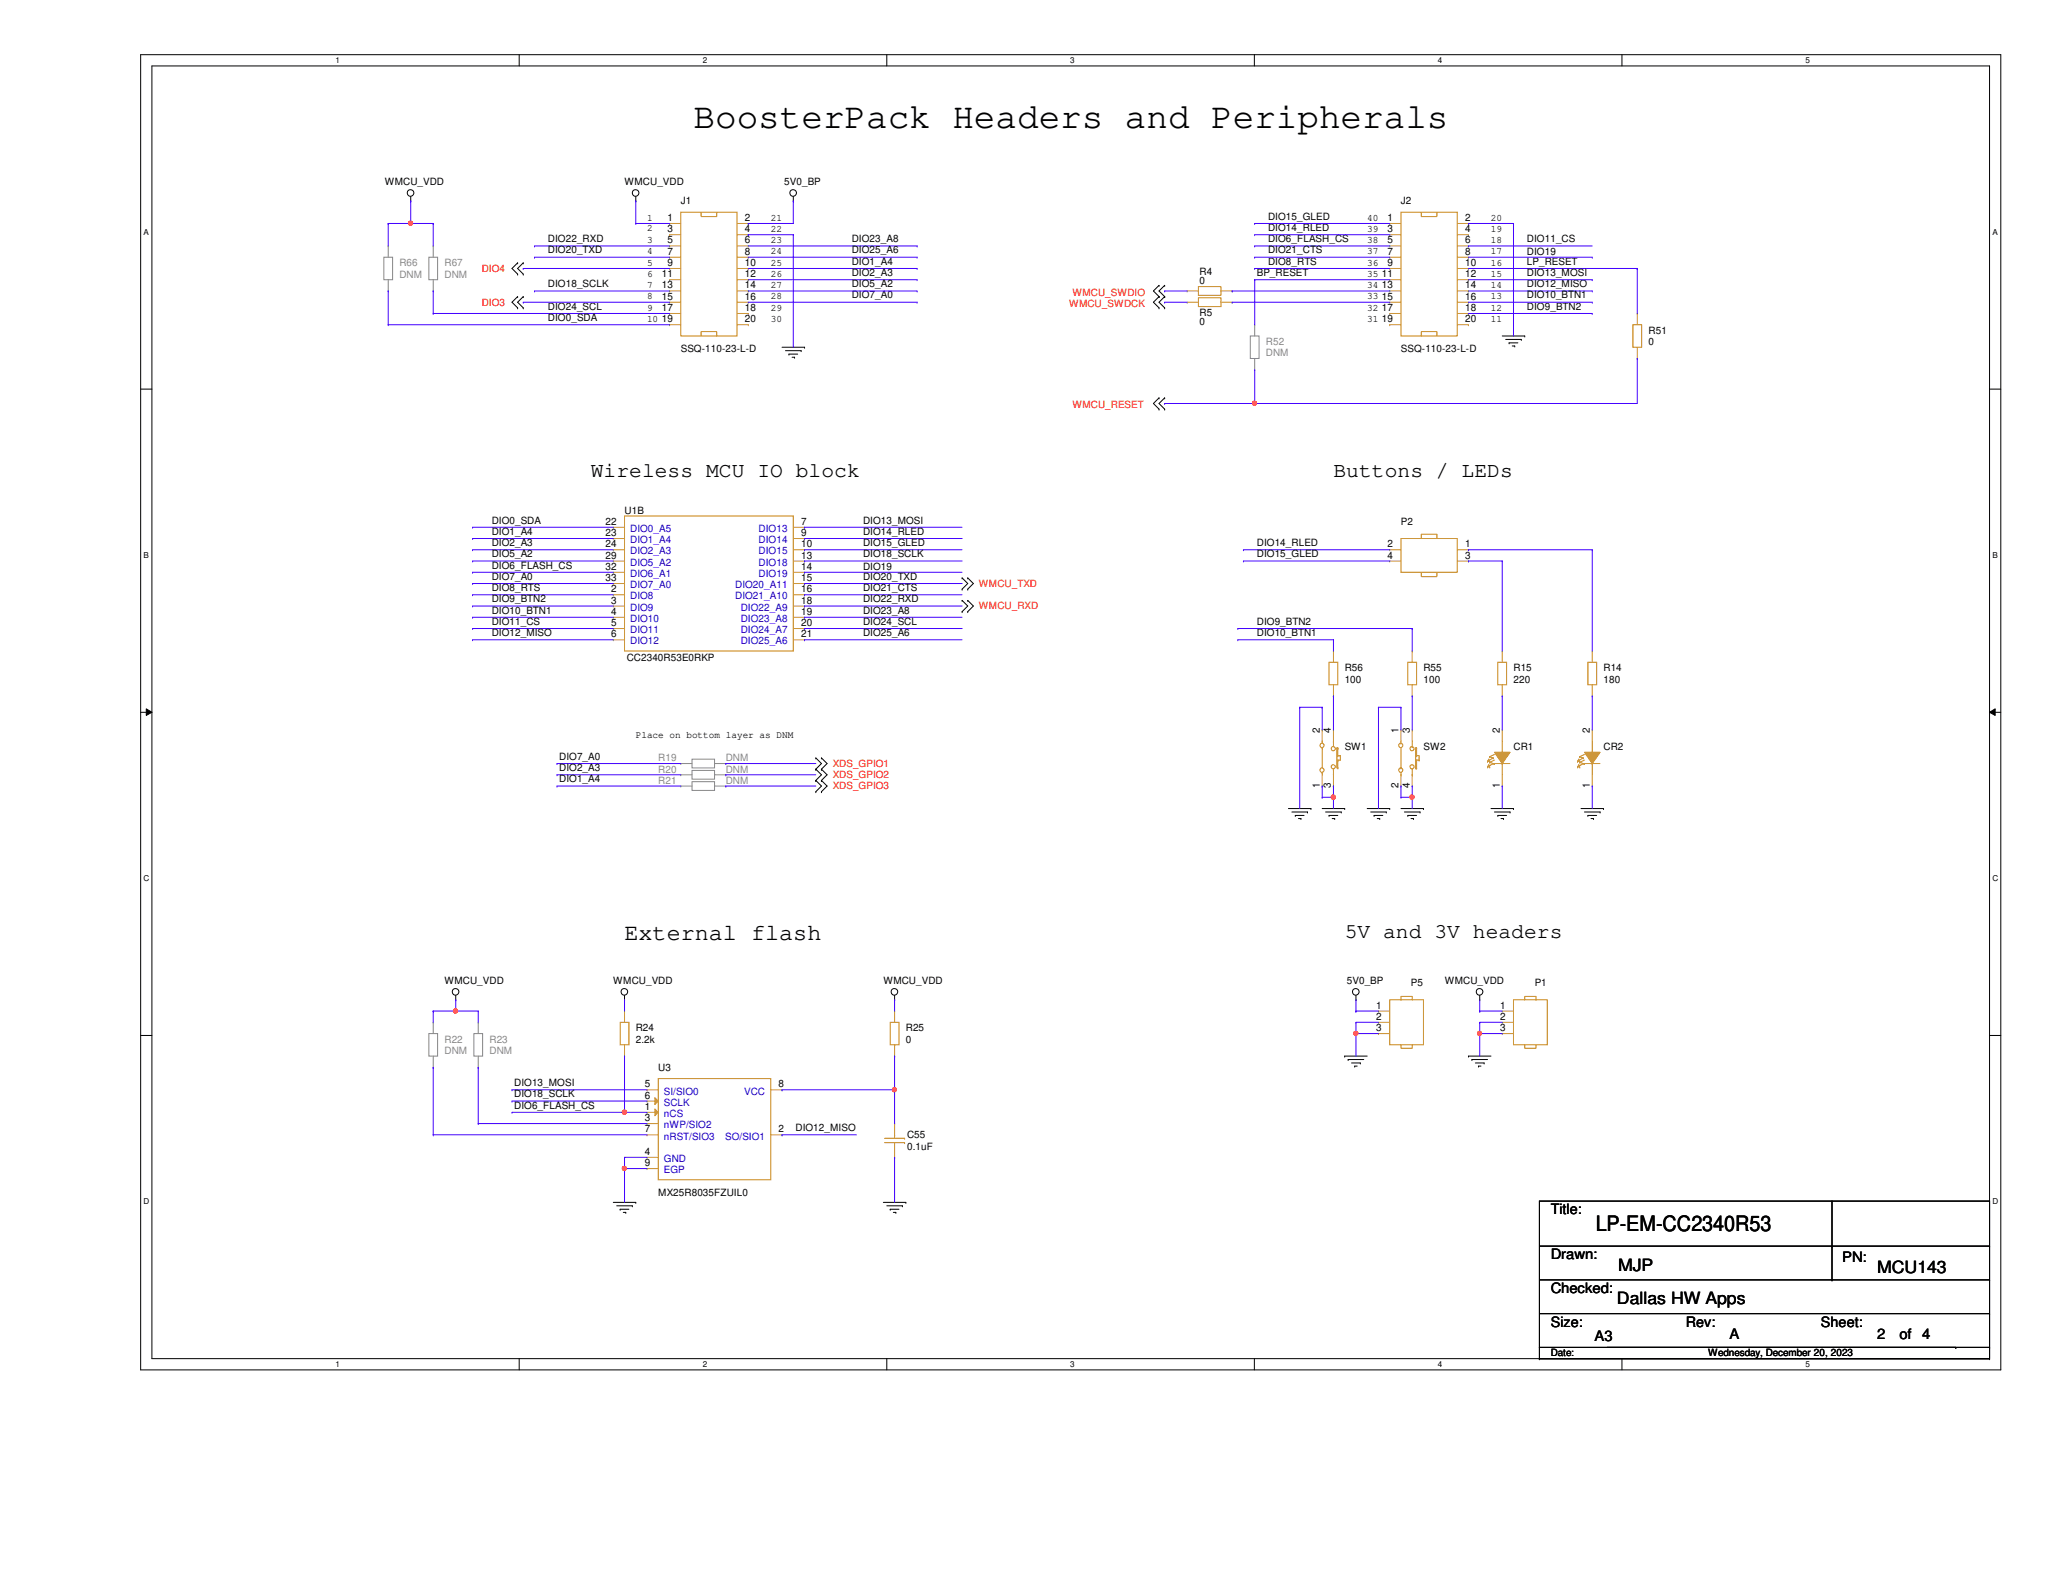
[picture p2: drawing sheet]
<svg xmlns="http://www.w3.org/2000/svg" width="279mm" height="216mm" viewBox="0 0 279 216" stroke-linecap="round" stroke-linejoin="round" font-family="sans-serif">
<path d="M19.1 7.4h251.9v178.1h-251.9zM20.6 8.9h248.9v175.1h-248.9z" fill="none" stroke="#000" stroke-width=".14"/>
<g fill="#fff">
<path d="M45.4 7.6h.6v1.2h-.6z"/>
<path d="M45.4 184.2h.6v1.2h-.6z"/>
</g>
<path d="M70.3 7.4v1.5M70.3 184v1.5" fill="none" stroke="#000" stroke-width=".14"/>
<g fill="#fff">
<path d="M95.2 7.6h.6v1.2h-.6z"/>
<path d="M95.2 184.2h.6v1.2h-.6z"/>
</g>
<path d="M120.1 7.4v1.5M120.1 184v1.5" fill="none" stroke="#000" stroke-width=".14"/>
<g fill="#fff">
<path d="M144.9 7.6h.6v1.2h-.6z"/>
<path d="M144.9 184.2h.6v1.2h-.6z"/>
</g>
<path d="M169.9 7.4v1.5M169.9 184v1.5" fill="none" stroke="#000" stroke-width=".14"/>
<g fill="#fff">
<path d="M194.7 7.6h.6v1.2h-.6z"/>
<path d="M194.7 184.2h.6v1.2h-.6z"/>
</g>
<path d="M219.7 7.4v1.5M219.7 184v1.5" fill="none" stroke="#000" stroke-width=".14"/>
<g fill="#fff">
<path d="M244.5 7.6h.6v1.2h-.6z"/>
<path d="M244.5 184.2h.6v1.2h-.6z"/>
<path d="M19.4 30.8h.8v1.2h-.8z"/>
<path d="M269.8 30.8h.8v1.2h-.8z"/>
<path d="M19.4 74.6h.8v1.2h-.8z"/>
<path d="M269.8 74.6h.8v1.2h-.8z"/>
</g>
<path d="M19.1 52.7h1.5M269.5 52.7h1.5" fill="none" stroke="#000" stroke-width=".14"/>
<g fill="#fff">
<path d="M19.4 118.4h.8v1.1h-.8z"/>
<path d="M269.8 118.4h.8v1.1h-.8z"/>
</g>
<path d="M19.1 96.5h1.5M19.8 96l.8 .5-.8 .4zM269.5 96.5l.7-.5v.9zM269.5 96.5h1.5" fill="none" stroke="#000" stroke-width=".14"/>
<path d="M19.8 96l.8 .5-.8 .4zM269.5 96.5l.7-.5v.9z" fill="#000"/>
<g fill="#fff">
<path d="M19.4 162.1h.8v1.2h-.8z"/>
<path d="M269.8 162.1h.8v1.2h-.8z"/>
</g>
<g fill="none" stroke="#000" stroke-width=".14">
<path d="M55.6 27.2h.1M55.6 26.6v.6M70.1 35.6h.1M70.1 37.1h.1M70.1 35.6l-.8 .8 .8 .7M70.9 35.6h.1M70.9 37.1h.1M70.9 35.6l-.8 .8 .8 .7M86.1 27.2h.1M86.1 26.6v.6M107.4 27.2h.1M107.4 26.6v.6"/>
<path d="M157 38.6h.1M157 38.6l-.8 .8 .8 .8M157.7 38.6h.1M157.7 38.6l-.7 .8 .7 .8M70.1 40.2h.1M70.1 41.7h.1M70.1 40.2l-.8 .7 .8 .8M70.9 40.2h.1M70.9 41.7h.1M70.9 40.2l-.8 .7 .8 .8M105.9 47h3.1M106.4 47.5h2.1"/>
<path d="M106.8 48h.1M106.8 48h1.2M107.3 48.4h.3M107.6 48.4h.1M108.5 47.5h.1M109 47h.1M157 40.2h.1M157 41.7h.1M157 53.9h.1M157 55.4h.1M157 40.2l-.8 .7 .8 .8M157 53.9l-.8 .8 .8 .7"/>
<path d="M157.7 40.2h.1M157.7 41.7h.1M157.7 53.9h.1M157.7 55.4h.1M157.7 40.2l-.7 .7 .7 .8M157.7 53.9l-.7 .8 .7 .7M203.5 45.5h3M203.9 46h2.1M204.4 46.4h.1M204.4 46.4h1.2M204.8 46.9h.3M205.1 46.9h.1"/>
<path d="M206 46h.1M206.5 45.5h.1M130.3 78.3h.1M130.3 79.8h.1M130.3 78.3l.8 .7-.8 .8M131.1 78.3h.1M131.1 79.8h.1M131.1 78.3l.7 .7-.7 .8M130.3 82.8h.1M130.3 81.3h.1M130.3 81.3l.8 .8-.8 .7M131.1 82.8h.1"/>
<path d="M131.1 81.3h.1M131.1 81.3l.7 .8-.7 .7M110.5 104.2h.1M110.5 102.7h.1M110.5 105.7h.1M110.5 107.2h.1M110.5 102.7l.8 .7-.8 .8M110.5 104.2l.8 .7-.8 .8M110.5 105.7l.8 .8-.8 .7M111.3 104.2h.1M111.3 102.7h.1M111.3 105.7h.1"/>
<path d="M111.3 107.2h.1M111.3 102.7l.7 .7-.7 .8M111.3 104.2l.7 .7-.7 .8M111.3 105.7l.7 .8-.7 .7M174.5 109.5h3M175 110h2.1M175.4 110.4h.1M175.4 110.4h1.2M175.9 110.9h.3M176.2 110.9h.1M177.1 110h.1M177.5 109.5h.1"/>
<path d="M179.1 109.5h3M179.5 110h2.2M180 110.4h.1M180 110.4h1.2M180.4 110.9h.4M180.8 110.9h.1M181.7 110h.1M182.1 109.5h.1M185.2 109.5h3M185.6 110h2.1M186.1 110.4h.1M186.1 110.4h1.2"/>
<path d="M186.5 110.9h.4M186.9 110.9h.1M187.7 110h.1M188.2 109.5h.1M189.7 109.5h3.1M190.2 110h2.1M190.7 110.4h.1M190.7 110.4h1.2M191.1 110.9h.3M191.4 110.9h.1M192.3 110h.1M192.8 109.5h.1"/>
<path d="M201.9 109.5h3.1M202.4 110h2.1M202.9 110.4h.1M202.9 110.4h1.1M203.3 110.9h.3M203.6 110.9h.1M204.5 110h.1M205 109.5h.1M214.1 109.5h3.1M214.6 110h2.1M215.1 110.4h.1M215.1 110.4h1.1"/>
<path d="M215.5 110.9h.3M215.8 110.9h.1M216.7 110h.1M217.2 109.5h.1M61.7 135.4h.1M61.7 134.8v.6M84.6 135.4h.1M84.6 134.8v.6M121.2 135.4h.1M121.2 134.8v.6M183.6 135.4h.1M183.6 134.8v.6"/>
<path d="M200.4 135.4h.1M200.4 134.8v.6M19.1 140.2h1.5M182.1 143h.1M182.1 143h3.1M182.6 143.5h.1M182.6 143.5h2.1M183 144h1.2M183.5 144.4h.1M183.5 144.4h.3M184.2 144h.1M198.9 143h.1"/>
<path d="M198.9 143h3M199.3 143.5h.1M199.3 143.5h2.2M199.8 144h1.2M200.2 144.4h.1M200.2 144.4h.4M201 144h.1M269.5 140.2h1.5M83.1 162.9h3M83.5 163.3h2.1M84 163.8h.1M84 163.8h1.2"/>
<path d="M84.4 164.2h.4M84.8 164.2h.1M85.6 163.3h.1M86.1 162.9h.1M119.6 162.9h3.1M120.1 163.3h2.1M120.6 163.8h.1M120.6 163.8h1.2M121 164.2h.3M121.3 164.2h.1M122.2 163.3h.1M122.7 162.9h.1"/>
<path d="M208.5 162.7h61v19.8h-61zM208.5 168.8h61M208.5 173.4h61M208.5 177.9h61M248.1 168.8h.1M248.1 173.4h.1M248.1 162.7v10.7M269.5 168.8h.1M269.5 173.4h.1M269.5 177.9h.1M208.5 184h.1M208.5 182.5v1.5"/>
<path d="M208.5 184h61M217.6 182.5h47.3M264.9 182.5h.1M269.5 184h.1M269.5 182.5h.1M269.5 182.5v1.5"/>
<circle cx="55.6" cy="26.1" r=".45"/>
<circle cx="86.1" cy="26.1" r=".45"/>
<circle cx="107.4" cy="26.1" r=".45"/>
<circle cx="61.7" cy="134.3" r=".45"/>
<circle cx="84.6" cy="134.3" r=".45"/>
<circle cx="121.1" cy="134.3" r=".45"/>
<circle cx="183.6" cy="134.3" r=".45"/>
<circle cx="200.4" cy="134.3" r=".45"/>
</g>
<path d="M162.3 40.3h3.1v1.2h-3.1zM89.2 146.1h15.2v13.7h-15.2zM119.8 154.8h2.7M119.8 154.2h2.7M121.2 154.8h.1M121.2 153.7h.1M121.2 153.7v.5M121.2 154.8v.4M122.5 154.8h.1M122.5 154.2h.1" fill="none" stroke="#cc8006" stroke-width=".14"/>
<path d="M160.8 40.9h.1M160.8 40.9h1.5M165.4 40.9h1.5M166.9 40.9h.1M121.2 152.2h.1M121.2 156.8h.1M121.2 152.2v1.5M121.2 155.2v1.6" fill="none" stroke="#a84" stroke-width=".14"/>
<path d="M92.2 106.5h.1M92.2 106.5h1.5M93.7 105.9h3.1v1.2h-3.1zM96.8 106.5h1.5M98.3 106.5h.1" fill="none" stroke="#878787" stroke-width=".14"/>
<path d="M88.7 150.2l.5 .5-.5 .4z" fill="#a84"/>
<path d="M87.6 150.7h.1M87.6 152.2h.1M87.6 156.8h.1M87.6 147.6h.1M87.6 150.7h1.6M87.6 152.2h1.6M87.6 156.8h1.6M87.6 147.6h1.6M88.7 150.2l.5 .5-.5 .4zM104.4 153.7h1.5M105.9 153.7h.1" fill="none" stroke="#a84" stroke-width=".14"/>
<path d="M88.7 148.7l.5 .4-.5 .5z" fill="#a84"/>
<g fill="none" stroke="#a84" stroke-width=".14">
<path d="M188.2 30.3h.1M188.2 31.8h.1M188.2 33.3h.1M188.2 34.8h.1M188.2 36.4h.1M188.2 37.9h.1M188.2 39.4h.1M188.2 30.3h1.5M188.2 31.8h1.5M188.2 33.3h1.5M188.2 34.8h1.5M188.2 36.4h1.5"/>
<path d="M188.2 37.9h1.5M188.2 39.4h1.5M197.4 30.3h1.5M197.4 31.8h1.5M197.4 33.3h1.5M197.4 34.8h1.5M197.4 36.4h1.5M197.4 37.9h1.5M197.4 39.4h1.5M198.9 30.3h.1M198.9 31.8h.1M198.9 33.3h.1"/>
<path d="M198.9 34.8h.1M198.9 36.4h.1M198.9 37.9h.1M198.9 39.4h.1M188.2 40.9h.1M188.2 42.5h.1M188.2 44h.1M188.2 40.9h1.5M188.2 42.5h1.5M188.2 44h1.5M197.4 40.9h1.5M197.4 42.5h1.5"/>
<path d="M197.4 44h1.5M198.9 40.9h.1M198.9 42.5h.1M198.9 44h.1M221.7 42.5h.1M221.7 48.6h.1M221.7 42.5v1.5M221.7 47v1.6M83.1 71.4h.1M83.1 72.9h.1M83.1 74.5h.1M83.1 76h.1"/>
<path d="M83.1 77.5h.1M83.1 79h.1M83.1 71.4h1.5M83.1 72.9h1.5M83.1 74.5h1.5M83.1 76h1.5M83.1 77.5h1.5M83.1 79h1.5M107.4 71.4h1.6M107.4 72.9h1.6M107.4 74.5h1.6M107.4 76h1.6"/>
<path d="M107.4 77.5h1.6M107.4 79h1.6M109 71.4h.1M109 72.9h.1M109 74.5h.1M109 76h.1M109 77.5h.1M109 79h.1M188.2 74.5h.1M188.2 76h.1M188.2 74.5h1.5M188.2 76h1.5"/>
<path d="M197.4 74.5h1.5M197.4 76h1.5M198.9 74.5h.1M198.9 76h.1M83.1 80.6h.1M83.1 82.1h.1M83.1 83.6h.1M83.1 85.1h.1M83.1 86.7h.1M83.1 80.6h1.5M83.1 82.1h1.5M83.1 83.6h1.5"/>
<path d="M83.1 85.1h1.5M83.1 86.7h1.5M107.4 80.6h1.6M107.4 82.1h1.6M107.4 83.6h1.6M107.4 85.1h1.6M107.4 86.7h1.6M109 80.6h.1M109 82.1h.1M109 83.6h.1M109 85.1h.1M109 86.7h.1"/>
<path d="M179.1 98.8h.1M179.1 98.8v1.6M180.6 98.8h.1M180.6 94.3h.1M180.6 88.2h.1M180.6 88.2v1.5M180.6 92.8v1.5M180.6 98.8v1.6M189.7 98.8h.1M189.7 98.8v1.6M191.3 98.8h.1M191.3 94.3h.1"/>
<path d="M191.3 88.2h.1M191.3 88.2v1.5M191.3 92.8v1.5M191.3 98.8v1.6M203.5 94.3h.1M203.5 88.2h.1M203.5 88.2v1.5M203.5 92.8v1.5M215.6 94.3h.1M215.6 88.2h.1M215.6 88.2v1.5M215.6 92.8v1.5"/>
<path d="M179.1 106.5h.1M179.1 104.9v1.6M180.6 106.5h.1M180.6 104.9v1.6M189.7 106.5h.1M189.7 104.9v1.6M191.3 106.5h.1M191.3 104.9v1.6M84.6 136.9h.1M84.6 136.9v1.6M121.2 136.9h.1M121.2 136.9v1.6"/>
<path d="M186.7 136.9h.1M186.7 138.5h.1M186.7 140h.1M186.7 136.9h1.5M186.7 138.5h1.5M186.7 140h1.5M203.5 136.9h.1M203.5 138.5h.1M203.5 140h.1M203.5 136.9h1.5M203.5 138.5h1.5M203.5 140h1.5"/>
<path d="M84.6 143h.1M84.6 141.5v1.5M87.6 149.1h.1M87.6 153.7h.1M87.6 158.3h.1M87.6 149.1h1.6M87.6 153.7h1.6M87.6 158.3h1.6M88.7 148.7l.5 .4-.5 .5zM104.4 147.6h1.5M105.9 147.6h.1M121.2 143h.1"/>
<path d="M121.2 141.5v1.5"/>
</g>
<g fill="none" stroke="#878787" stroke-width=".14">
<path d="M52 34.8h1.2v3.1h-1.2zM52.6 39.4h.1M52.6 33.3h.1M52.6 33.3v1.5M52.6 37.9v1.5M58.1 34.8h1.2v3.1h-1.2zM58.7 39.4h.1M58.7 33.3h.1M58.7 33.3v1.5M58.7 37.9v1.5M169.3 45.5h1.2v3.1h-1.2zM169.9 44h.1"/>
<path d="M169.9 50.1h.1M169.9 44v1.5M169.9 48.6v1.5M92.2 103.4h.1M92.2 103.4h1.5M93.7 102.8h3.1v1.2h-3.1zM96.8 103.4h1.5M98.3 103.4h.1M58.1 140h1.2v3h-1.2zM58.7 138.5h.1M58.7 138.5v1.5M58.7 144.6h.1"/>
<path d="M58.7 143v1.6"/>
</g>
<g fill="none" stroke="#cc8006" stroke-width=".14">
<path d="M189.7 28.7h7.7v16.8h-7.7zM192.5 28.7v.6h2.1v-.6M192.5 45.5v-.6h2.1v.6M221.1 44h1.2v3h-1.2zM84.6 69.9h22.8v18.3h-22.8zM189.7 72.9h7.7v4.6h-7.7zM192.5 72.9v-.6h2.1v.6M192.5 77.5v.6h2.1v-.6M180 89.7h1.2v3.1h-1.2zM190.7 89.7h1.2v3.1h-1.2zM202.9 89.7h1.1v3.1h-1.1zM215.1 89.7h1.1v3.1h-1.1z"/>
<path d="M179.1 101.3h.1M179.1 104.6h.1M179.1 100.4h.1M179.1 100.4v.3M179.1 101.3v2.7M179.1 104.6v.3M180.6 100.4h.1M180.6 104.2h.1M180.6 100.4v.7M180.6 104.2v.7M181.1 101.3h.1M181.1 101.3v2.7h.1"/>
<path d="M181.2 101.3h.1M181.2 103h.1M181.2 102.4h.1M181.2 104h.1M181.2 101.3v1.1M181.2 103v1M181.2 102.4h.3M181.5 102.4h.1M181.5 102.4v.6h-.3M189.7 104h.1M189.7 100.7h.1M189.7 104.9h.1"/>
<path d="M189.7 100.4v.3M189.7 101.3v2.7M189.7 104.6v.3M191.3 104.9h.1M191.3 101.1h.1M191.3 100.4v.7M191.3 104.2v.7M191.7 104h.1M191.7 104h.2M191.9 104h.1M191.9 102.4h.1M191.9 103h.1"/>
<path d="M191.9 101.3h.1M191.9 101.3h-.2v2.7M191.9 103h.3M191.9 102.4h.3v.6M191.9 101.3v1.1M191.9 103v1M192.2 103h.1M202.4 103.4h.1M202.4 103.4h2.1M84 138.5h1.2v3h-1.2zM120.6 138.5h1.2v3h-1.2zM188.2 135.4h4.6v6.1h-4.6z"/>
<path d="M189.7 135.4v-.4h1.6v.4M205 135.4h4.6v6.1h-4.6zM206.5 135.4v-.4h1.5v.4M189.7 141.5v.5h1.6v-.5M206.5 141.5v.5h1.5v-.5"/>
<circle cx="179" cy="104.3" r=".29"/>
<circle cx="179" cy="101" r=".29"/>
<circle cx="180.6" cy="103.9" r=".29"/>
<circle cx="180.6" cy="101.4" r=".29"/>
<circle cx="189.7" cy="104.3" r=".29"/>
<circle cx="189.7" cy="101" r=".29"/>
<circle cx="191.2" cy="103.9" r=".29"/>
<circle cx="191.2" cy="101.4" r=".29"/>
</g>
<path d="M202.4 101.9h2.1l-1 1.5z" fill-rule="evenodd" fill="#cc8006"/>
<g fill="none" stroke="#cc8006" stroke-width=".14">
<path d="M92.2 28.7h7.6v16.8h-7.6zM95 28.7v.6h2.1v-.6M162.3 38.8h3.1v1.2h-3.1zM95 45.5v-.6h2.1v.6M201.5 103.1h.1M201.5 103.9h.1M201.5 103.1h.3M201.5 103.9h.3M201.6 102.8h.1M201.6 103.6h.1M201.6 102.8l-.1 .3M201.6 103.6l-.1 .3"/>
<path d="M201.8 102.5h.1M201.8 103.1h.1M201.8 103.9h.1M201.8 103.3h.1M201.8 102.5l.4 .2M201.8 103.3l.4 .1M202.2 102.7h.1M202.2 103.4h.1M202.2 102.7l-.7 .4M202.2 103.4l-.7 .5M202.4 101.9h2.1l-1 1.5zM202.4 102.2l-.6 .3"/>
<path d="M202.4 103l-.6 .3M203.5 103.4h.1M203.5 101.9h.1M203.5 100.4v1.5M203.5 103.4v1.5M214.6 103.4h.1M214.6 103.4h2.1"/>
</g>
<g fill="none" stroke="#a84" stroke-width=".14">
<path d="M90.7 30.3h.1M90.7 31.8h.1M90.7 33.3h.1M90.7 34.8h.1M90.7 36.4h.1M90.7 37.9h.1M90.7 39.4h.1M90.7 30.3h1.5M90.7 31.8h1.5M90.7 33.3h1.5M90.7 34.8h1.5M90.7 36.4h1.5"/>
<path d="M90.7 37.9h1.5M90.7 39.4h1.5M99.8 30.3h1.5M99.8 31.8h1.5M99.8 33.3h1.5M99.8 34.8h1.5M99.8 36.4h1.5M99.8 37.9h1.5M99.8 39.4h1.5M101.3 30.3h.1M101.3 31.8h.1M101.3 33.3h.1"/>
<path d="M101.3 34.8h.1M101.3 36.4h.1M101.3 37.9h.1M101.3 39.4h.1M160.8 39.4h.1M160.8 39.4h1.5M165.4 39.4h1.5M166.9 39.4h.1M90.7 40.9h.1M90.7 42.5h.1M90.7 44h.1M90.7 40.9h1.5"/>
<path d="M90.7 42.5h1.5M90.7 44h1.5M99.8 40.9h1.5M99.8 42.5h1.5M99.8 44h1.5M101.3 40.9h.1M101.3 42.5h.1M101.3 44h.1M203.5 98.8h.1M203.5 98.8v1.6M203.5 106.5h.1M203.5 104.9v1.6"/>
</g>
<path d="M92.2 104.9h.1M92.2 104.9h1.5M93.7 104.4h3.1v1.1h-3.1zM96.8 104.9h1.5M98.3 104.9h.1M64.2 140h1.2v3h-1.2zM64.8 138.5h.1M64.8 138.5v1.5M64.8 144.6h.1M64.8 143v1.6" fill="none" stroke="#878787" stroke-width=".14"/>
<path d="M214.6 101.9h2.1l-1.1 1.5z" fill-rule="evenodd" fill="#cc8006"/>
<g fill="none" stroke="#cc8006" stroke-width=".14">
<path d="M213.7 103.1h.1M213.7 103.9h.1M213.7 103.1h.3M213.7 103.9h.3M213.8 102.8h.1M213.8 103.6h.1M213.8 102.8l-.1 .3M213.8 103.6l-.1 .3M214 102.5h.1M214 103.1h.1M214 103.9h.1M214 103.3h.1"/>
<path d="M214 102.5l.4 .2M214 103.3l.4 .1M214.4 102.7h.1M214.4 103.4h.1M214.4 102.7l-.7 .4M214.4 103.4l-.7 .5M214.6 101.9h2.1l-1.1 1.5zM214.6 102.2l-.6 .3M214.6 103l-.6 .3M215.6 103.4h.1M215.6 101.9h.1M215.6 100.4v1.5"/>
<path d="M215.6 103.4v1.5"/>
</g>
<path d="M215.6 98.8h.1M215.6 98.8v1.6M215.6 106.5h.1M215.6 104.9v1.6" fill="none" stroke="#a84" stroke-width=".14"/>
<g fill="none" stroke="#4200ff" stroke-width=".14">
<path d="M86.1 27.2h.1M86.1 30.3h.1M86.1 27.2v3.1M86.1 30.3h4.6M101.3 30.3h.1M101.3 31.8h.1M101.3 31.8h6.1M107.4 27.2h.1M107.4 27.2v3.1h-6.1M157.7 39.4h.1M157.7 39.4h3.1M166.9 39.4h.1"/>
<path d="M166.9 39.4h21.3M169.9 37.9h.1M169.9 37.9h18.3M169.9 37.9v6.1M198.9 30.3h.1M198.9 30.3h6.1M198.9 36.4h22.8M205 30.3h.1M205 30.3v15.2M221.7 36.4h.1M157.7 40.9h.1M157.7 40.9h3.1"/>
<path d="M166.9 40.9h.1M166.9 40.9h21.3M200.4 136.9h.1M200.4 138.5h.1M200.4 140h.1M200.4 135.4v1.5M200.4 138.5v4.5M200.4 136.9h3.1M200.4 138.5h3.1"/>
</g>
<circle cx="200.4" cy="140" r=".29" fill="#f00"/>
<circle cx="200.4" cy="140" r=".29" fill="none" stroke="#f00" stroke-width=".14"/>
<path d="M183.6 136.9h.1M183.6 138.5h.1M183.6 140h.1M183.6 140h3.1M183.6 135.4v1.5M183.6 138.5v4.5M183.6 136.9h3.1M183.6 138.5h3.1M200.4 140h.1M200.4 140h3.1" fill="none" stroke="#4200ff" stroke-width=".14"/>
<circle cx="183.6" cy="140" r=".29" fill="#f00"/>
<circle cx="183.6" cy="140" r=".29" fill="none" stroke="#f00" stroke-width=".14"/>
<g fill="none" stroke="#4200ff" stroke-width=".14">
<path d="M52.6 30.3h.1M52.6 39.4h.1M52.6 30.3h3M52.6 39.4v4.6M58.7 39.4h.1M58.7 39.4v3.1M198.9 74.5h.1M198.9 76h.1M198.9 74.5h16.7M198.9 76h4.6M203.5 76h.1M203.5 76v12.2"/>
<path d="M215.6 74.5h.1M215.6 74.5v13.7M176 95.8h.1M176 95.8h3.1M176 95.8v13.7M179.1 95.8h.1M179.1 95.8v3M180.6 86.7h.1M180.6 94.3h.1M180.6 86.7v1.5M180.6 94.3v4.5M186.7 95.8h.1"/>
<path d="M186.7 95.8h3M186.7 95.8v13.7M189.7 95.8h.1M189.7 95.8v3M191.3 85.1h.1M191.3 94.3h.1M191.3 85.1v3.1M191.3 94.3v4.5M203.5 94.3h.1M203.5 94.3v4.5M215.6 94.3h.1M215.6 94.3v4.5"/>
<path d="M179.1 106.5h.1M179.1 108h.1M179.1 106.5v1.5M179.1 108h1.5M180.6 106.5h.1M180.6 108h.1M180.6 106.5v3M189.7 106.5h.1M189.7 106.5v1.5M191.3 106.5h.1M191.3 106.5v1.5M203.5 106.5h.1"/>
<path d="M203.5 106.5v3M215.6 106.5h.1M215.6 106.5v3"/>
</g>
<circle cx="180.6" cy="108" r=".29" fill="#f00"/>
<circle cx="180.6" cy="108" r=".29" fill="none" stroke="#f00" stroke-width=".14"/>
<path d="M189.7 108h.1M189.7 108h1.6M191.3 108h.1M191.3 108v1.5" fill="none" stroke="#4200ff" stroke-width=".14"/>
<circle cx="191.2" cy="108" r=".29" fill="#f00"/>
<circle cx="191.2" cy="108" r=".29" fill="none" stroke="#f00" stroke-width=".14"/>
<path d="M61.7 135.4h.1M61.7 135.4v1.5M84.6 135.4h.1M84.6 135.4v1.5M105.9 153.7h.1M105.9 153.7h10.1" fill="none" stroke="#4200ff" stroke-width=".14"/>
<circle cx="61.7" cy="136.9" r=".29" fill="#f00"/>
<circle cx="61.7" cy="136.9" r=".29" fill="none" stroke="#f00" stroke-width=".14"/>
<g fill="none" stroke="#4200ff" stroke-width=".14">
<path d="M58.7 136.9h.1M58.7 136.9v1.6M58.7 136.9h6.1M61.7 136.9h.1M64.8 136.9h.1M64.8 136.9v1.6M121.2 135.4h.1M121.2 135.4v1.5M69.3 147.6h.1M69.3 147.6h18.3M84.6 143h.1M84.6 143v7.7"/>
<path d="M105.9 147.6h.1M105.9 147.6h15.3"/>
</g>
<circle cx="121.1" cy="147.6" r=".29" fill="#f00"/>
<circle cx="121.1" cy="147.6" r=".29" fill="none" stroke="#f00" stroke-width=".14"/>
<path d="M58.7 144.6h.1M58.7 144.6v9.1M64.8 144.6h.1M64.8 144.6v7.6M69.3 149.1h.1M69.3 150.7h.1M69.3 149.1h18.3M69.3 150.7h15.3M121.2 143h.1M121.2 143v4.6" fill="none" stroke="#4200ff" stroke-width=".14"/>
<circle cx="84.6" cy="150.6" r=".29" fill="#f00"/>
<circle cx="84.6" cy="150.6" r=".29" fill="none" stroke="#f00" stroke-width=".14"/>
<g fill="none" stroke="#4200ff" stroke-width=".14">
<path d="M52.6 30.3h.1M52.6 30.3v3M55.6 27.2h.1M55.6 27.2v3.1M58.7 30.3h.1M58.7 30.3v3M70.9 36.4h.1M70.9 36.4h19.8M107.4 31.8h.1M107.4 31.8v15.2M58.7 153.7h.1M58.7 153.7h28.9"/>
<path d="M64.8 152.2h.1M64.8 152.2h22.8M84.6 150.7h.1M84.6 158.3h.1M84.6 150.7h3M84.6 158.3v4.6M121.2 156.8h.1M121.2 156.8v6.1"/>
</g>
<circle cx="55.6" cy="30.2" r=".29" fill="#f00"/>
<circle cx="55.6" cy="30.2" r=".29" fill="none" stroke="#f00" stroke-width=".14"/>
<path d="M55.6 30.3h.1M55.6 30.3h3.1M169.9 50.1h.1M169.9 50.1v4.6M221.7 48.6h.1M221.7 48.6v6.1" fill="none" stroke="#4200ff" stroke-width=".14"/>
<circle cx="169.9" cy="54.6" r=".29" fill="#f00"/>
<circle cx="169.9" cy="54.6" r=".29" fill="none" stroke="#f00" stroke-width=".14"/>
<path d="M221.7 36.4h.1M221.7 36.4v6.1M157.7 54.7h.1M157.7 54.7h64M169.9 54.7h.1M84.6 156.8h.1M84.6 156.8v1.5" fill="none" stroke="#4200ff" stroke-width=".14"/>
<circle cx="84.6" cy="158.3" r=".29" fill="#f00"/>
<circle cx="84.6" cy="158.3" r=".29" fill="none" stroke="#f00" stroke-width=".14"/>
<g fill="none" stroke="#4200ff" stroke-width=".14">
<path d="M72.4 33.3h.1M72.4 34.8h.1M72.4 39.4h.1M72.4 33.3h18.3M72.4 34.8h18.3M72.4 39.4h18.3M101.3 33.3h22.9M101.3 34.8h22.9M101.3 39.4h22.9M101.3 37.9h22.9M101.3 36.4h22.9M124.2 33.3h.1"/>
<path d="M124.2 34.8h.1M124.2 36.4h.1M124.2 37.9h.1M124.2 39.4h.1M169.9 36.4h.1M169.9 33.3h.1M169.9 31.8h.1M169.9 30.3h.1M169.9 34.8h.1M169.9 33.3h18.3M169.9 34.8h18.3M169.9 36.4h18.3"/>
<path d="M169.9 31.8h18.3M169.9 30.3h18.3M198.9 33.3h.1M198.9 33.3h16.7M198.9 34.8h16.7M198.9 39.4h16.7M198.9 37.9h16.7M215.6 39.4h.1M215.6 37.9h.1M215.6 34.8h.1M52.6 44h.1M52.6 44h38.1"/>
<path d="M58.7 42.5h.1M58.7 42.5h32M70.9 40.9h.1M70.9 40.9h19.8M101.3 40.9h22.9M124.2 40.9h.1M198.9 42.5h16.7M198.9 40.9h16.7M215.6 42.5h.1M215.6 40.9h.1M64 71.4h.1M64 72.9h.1"/>
<path d="M64 74.5h.1M64 76h.1M64 77.5h.1M64 79h.1M64 71.4h19.1M64 72.9h19.1M64 74.5h19.1M64 76h19.1M64 77.5h19.1M64 79h19.1M109 71.4h.1M109 72.9h.1"/>
<path d="M109 74.5h.1M109 76h.1M109 77.5h.1M109 79h.1M109 71.4h21.3M109 72.9h21.3M109 74.5h21.3M109 76h21.3M109 77.5h21.3M109 79h21.3M168.4 74.5h.1M168.4 76h.1"/>
<path d="M168.4 74.5h19.8M168.4 76h19.8M64 80.6h.1M64 82.1h.1M64 83.6h.1M64 85.1h.1M64 86.7h.1M64 80.6h19.1M64 82.1h19.1M64 83.6h19.1M64 85.1h19.1M64 86.7h19.1"/>
<path d="M109 80.6h.1M109 82.1h.1M109 83.6h.1M109 85.1h.1M109 86.7h.1M109 80.6h21.3M109 82.1h21.3M109 83.6h21.3M109 85.1h21.3M109 86.7h21.3M167.6 86.7h.1M167.6 85.1h.1"/>
<path d="M167.6 85.1h23.7M167.6 86.7h13M75.4 103.4h.1M75.4 104.9h.1M75.4 106.5h.1M75.4 103.4h16.8M75.4 104.9h16.8M75.4 106.5h16.8M98.3 103.4h.1M98.3 104.9h.1M98.3 106.5h.1M98.3 103.4h12.2"/>
<path d="M98.3 104.9h12.2M98.3 106.5h12.2M84.6 156.8h.1M84.6 158.3h.1M84.6 156.8h3M84.6 158.3h3M121.2 147.6h.1M121.2 147.6v4.6"/>
</g>
<circle cx="200.4" cy="140" r=".29" fill="#f00"/>
<circle cx="200.4" cy="140" r=".29" fill="none" stroke="#f00" stroke-width=".14"/>
<circle cx="183.6" cy="140" r=".29" fill="#f00"/>
<circle cx="183.6" cy="140" r=".29" fill="none" stroke="#f00" stroke-width=".14"/>
<circle cx="180.6" cy="108" r=".29" fill="#f00"/>
<circle cx="180.6" cy="108" r=".29" fill="none" stroke="#f00" stroke-width=".14"/>
<circle cx="191.2" cy="108" r=".29" fill="#f00"/>
<circle cx="191.2" cy="108" r=".29" fill="none" stroke="#f00" stroke-width=".14"/>
<circle cx="61.7" cy="136.9" r=".29" fill="#f00"/>
<circle cx="61.7" cy="136.9" r=".29" fill="none" stroke="#f00" stroke-width=".14"/>
<circle cx="121.1" cy="147.6" r=".29" fill="#f00"/>
<circle cx="121.1" cy="147.6" r=".29" fill="none" stroke="#f00" stroke-width=".14"/>
<circle cx="84.6" cy="150.6" r=".29" fill="#f00"/>
<circle cx="84.6" cy="150.6" r=".29" fill="none" stroke="#f00" stroke-width=".14"/>
<circle cx="55.6" cy="30.2" r=".29" fill="#f00"/>
<circle cx="55.6" cy="30.2" r=".29" fill="none" stroke="#f00" stroke-width=".14"/>
<circle cx="169.9" cy="54.6" r=".29" fill="#f00"/>
<circle cx="169.9" cy="54.6" r=".29" fill="none" stroke="#f00" stroke-width=".14"/>
<circle cx="84.6" cy="158.3" r=".29" fill="#f00"/>
<circle cx="84.6" cy="158.3" r=".29" fill="none" stroke="#f00" stroke-width=".14"/>
<text font-size="4.9" x="93.9" y="17.4">BoosterPack Headers and Peripherals</text>
<text font-size="3.2" x="84.6" y="127.3">External flash</text>
<g font-size="2.9">
<text x="80" y="64.6">Wireless MCU IO block</text>
<text x="180.6" y="64.6">Buttons / LEDs</text>
<text x="182.1" y="127">5V and 3V headers</text>
<text x="216.1" y="166.8">LP-EM-CC2340R53</text>
</g>
<g font-size="2.3">
<text x="219.2" y="172.1">MJP</text>
<text x="254.2" y="172.4">MCU143</text>
<text x="219" y="176.7">Dallas HW Apps</text>
</g>
<g font-size="1.9">
<text x="210" y="164.5">Title:</text>
<text x="210" y="170.6">Drawn:</text>
<text x="249.5" y="170.9">PN:</text>
<text x="210" y="175.1">Checked:</text>
<text x="210" y="179.7">Size:</text>
<text x="228.3" y="179.7">Rev:</text>
<text x="246.6" y="179.7">Sheet:</text>
<text x="215.9" y="181.6">A3</text>
<text x="234.2" y="181.4">A</text>
<text x="254.2" y="181.4">2</text>
<text x="257.3" y="181.4">of</text>
<text x="260.3" y="181.4">4</text>
</g>
<g font-size="1.4">
<text x="52.1" y="25.1">WMCU_VDD</text>
<text x="84.6" y="25.1">WMCU_VDD</text>
<text x="87.6" y="29.9">1</text>
<text x="90.4" y="29.9">1</text>
<text x="92.2" y="27.7">J1</text>
<text x="100.9" y="29.9">2</text>
<text x="104.4" y="29.9">21</text>
<text x="106.2" y="25.1">5V0_BP</text>
<text x="171.7" y="29.8">DIO15_GLED</text>
<text x="185.2" y="29.9">40</text>
<text x="187.9" y="29.9">1</text>
<text x="189.7" y="27.7">J2</text>
<text x="198.4" y="29.9">2</text>
<text x="201.9" y="29.9">20</text>
<text x="74.2" y="32.8">DIO22_RXD</text>
<text x="74.2" y="34.3">DIO20_TXD</text>
<text x="87.6" y="32.9">3</text>
<text x="87.6" y="31.2">2</text>
<text x="87.6" y="34.5">4</text>
<text x="87.6" y="36">5</text>
<text x="90.4" y="31.5">3</text>
<text x="90.4" y="33">5</text>
<text x="90.4" y="34.5">7</text>
<text x="100.9" y="31.5">4</text>
<text x="100.9" y="33">6</text>
<text x="100.9" y="34.5">8</text>
<text x="104.4" y="36">25</text>
<text x="104.4" y="31.4">22</text>
<text x="104.4" y="34.5">24</text>
<text x="104.4" y="32.9">23</text>
<text x="115.4" y="32.8">DIO23_A8</text>
<text x="115.4" y="34.3">DIO25_A6</text>
<text x="115.4" y="35.9">DIO1_A4</text>
<text x="171.7" y="35.9">DIO8_RTS</text>
<text x="171.7" y="32.8">DIO6_FLASH_CS</text>
<text x="171.7" y="31.3">DIO14_RLED</text>
<text x="171.7" y="34.3">DIO21_CTS</text>
<text x="185.2" y="32.9">38</text>
<text x="185.2" y="36">36</text>
<text x="185.2" y="31.4">39</text>
<text x="185.2" y="34.5">37</text>
<text x="187.9" y="31.5">3</text>
<text x="187.9" y="33">5</text>
<text x="187.9" y="34.5">7</text>
<text x="198.4" y="31.5">4</text>
<text x="198.4" y="33">6</text>
<text x="198.4" y="34.5">8</text>
<text x="201.9" y="36">16</text>
<text x="201.9" y="32.9">18</text>
<text x="201.9" y="34.5">17</text>
<text x="201.9" y="31.4">19</text>
<text x="206.8" y="35.9">LP_RESET</text>
<text x="206.8" y="32.8">DIO11_CS</text>
<text x="206.8" y="34.5">DIO19</text>
<text x="74.2" y="38.9">DIO18_SCLK</text>
<text x="74.2" y="42">DIO24_SCL</text>
<text x="87.6" y="37.5">6</text>
<text x="87.6" y="39">7</text>
<text x="87.6" y="40.6">8</text>
<text x="89.6" y="37.5">11</text>
<text x="89.6" y="39.1">13</text>
<text x="89.6" y="40.6">15</text>
<text x="90.4" y="36">9</text>
<text x="100.9" y="36">10</text>
<text x="100.9" y="37.5">12</text>
<text x="100.9" y="39.1">14</text>
<text x="100.9" y="40.6">16</text>
<text x="104.4" y="39">27</text>
<text x="104.4" y="40.6">28</text>
<text x="104.4" y="37.5">26</text>
<text x="115.4" y="37.4">DIO2_A3</text>
<text x="115.4" y="40.4">DIO7_A0</text>
<text x="115.4" y="38.9">DIO5_A2</text>
<text x="162.5" y="37.3">R4</text>
<text x="162.5" y="38.5">0</text>
<text x="170.2" y="37.4">BP_RESET</text>
<text x="185.2" y="37.5">35</text>
<text x="185.2" y="40.6">33</text>
<text x="185.2" y="39">34</text>
<text x="187.2" y="37.5">11</text>
<text x="187.2" y="39.1">13</text>
<text x="187.2" y="40.6">15</text>
<text x="187.9" y="36">9</text>
<text x="198.4" y="36">10</text>
<text x="198.4" y="37.5">12</text>
<text x="198.4" y="39.1">14</text>
<text x="198.4" y="40.6">16</text>
<text x="201.9" y="40.6">13</text>
<text x="201.9" y="37.5">15</text>
<text x="201.9" y="39">14</text>
<text x="206.8" y="38.9">DIO12_MISO</text>
<text x="206.8" y="37.4">DIO13_MOSI</text>
<text x="206.8" y="42">DIO9_BTN2</text>
<text x="206.8" y="40.4">DIO10_BTN1</text>
<text x="74.2" y="43.5">DIO0_SDA</text>
<text x="87.6" y="42.1">9</text>
<text x="87.6" y="43.6">10</text>
<text x="89.6" y="42.1">17</text>
<text x="89.6" y="43.6">19</text>
<text x="92.2" y="47.7">SSQ-110-23-L-D</text>
<text x="100.9" y="42.1">18</text>
<text x="100.9" y="43.6">20</text>
<text x="104.4" y="42.1">29</text>
<text x="104.4" y="43.6">30</text>
<text x="162.5" y="42.8">R5</text>
<text x="162.5" y="44">0</text>
<text x="185.2" y="42.1">32</text>
<text x="185.2" y="43.6">31</text>
<text x="187.2" y="42.1">17</text>
<text x="187.2" y="43.6">19</text>
<text x="189.7" y="47.7">SSQ-110-23-L-D</text>
<text x="198.4" y="42.1">18</text>
<text x="198.4" y="43.6">20</text>
<text x="201.9" y="43.6">11</text>
<text x="201.9" y="42.1">12</text>
<text x="223.3" y="45.2">R51</text>
<text x="223.3" y="46.7">0</text>
<text x="66.6" y="70.9">DIO0_SDA</text>
<text x="82" y="71.1">22</text>
<text x="84.6" y="69.6">U1B</text>
<text x="108.5" y="71.1">7</text>
<text x="116.9" y="70.9">DIO13_MOSI</text>
<text x="189.7" y="71.1">P2</text>
<text x="66.6" y="72.4">DIO1_A4</text>
<text x="66.6" y="74">DIO2_A3</text>
<text x="66.6" y="75.5">DIO5_A2</text>
<text x="66.6" y="77">DIO6_FLASH_CS</text>
<text x="82" y="72.6">23</text>
<text x="82" y="74.1">24</text>
<text x="82" y="75.6">29</text>
<text x="82" y="77.2">32</text>
<text x="108.5" y="72.6">9</text>
<text x="108.5" y="74.1">10</text>
<text x="108.5" y="75.6">13</text>
<text x="108.5" y="77.2">14</text>
<text x="116.9" y="72.4">DIO14_RLED</text>
<text x="116.9" y="74">DIO15_GLED</text>
<text x="116.9" y="75.5">DIO18_SCLK</text>
<text x="116.9" y="77.2">DIO19</text>
<text x="170.2" y="74">DIO14_RLED</text>
<text x="170.2" y="75.5">DIO15_GLED</text>
<text x="187.9" y="74.1">2</text>
<text x="187.9" y="75.6">4</text>
<text x="198.4" y="74.1">1</text>
<text x="198.4" y="75.6">3</text>
<text x="66.6" y="78.5">DIO7_A0</text>
<text x="66.6" y="80.1">DIO8_RTS</text>
<text x="66.6" y="81.6">DIO9_BTN2</text>
<text x="66.6" y="83.1">DIO10_BTN1</text>
<text x="82" y="78.7">33</text>
<text x="82.8" y="80.2">2</text>
<text x="82.8" y="81.7">3</text>
<text x="82.8" y="83.3">4</text>
<text x="108.5" y="78.7">15</text>
<text x="108.5" y="80.2">16</text>
<text x="108.5" y="81.7">18</text>
<text x="108.5" y="83.3">19</text>
<text x="116.9" y="78.5">DIO20_TXD</text>
<text x="116.9" y="80.1">DIO21_CTS</text>
<text x="116.9" y="81.6">DIO22_RXD</text>
<text x="116.9" y="83.1">DIO23_A8</text>
<text x="66.6" y="84.6">DIO11_CS</text>
<text x="66.6" y="86.1">DIO12_MISO</text>
<text x="82.8" y="84.8">5</text>
<text x="82.8" y="86.3">6</text>
<text x="84.9" y="89.6">CC2340R53E0RKP</text>
<text x="108.5" y="84.8">20</text>
<text x="108.5" y="86.3">21</text>
<text x="116.9" y="84.6">DIO24_SCL</text>
<text x="116.9" y="86.1">DIO25_A6</text>
<text x="170.2" y="86.1">DIO10_BTN1</text>
<text x="170.2" y="84.6">DIO9_BTN2</text>
<text x="182.1" y="90.9">R56</text>
<text x="182.1" y="92.5">100</text>
<text x="192.8" y="90.9">R55</text>
<text x="192.8" y="92.5">100</text>
<text x="205" y="90.9">R15</text>
<text x="205" y="92.5">220</text>
<text x="217.2" y="90.9">R14</text>
<text x="217.2" y="92.5">180</text>
<text x="86.1" y="100">Place on bottom layer as DNM</text>
<text x="178.7" y="99.3" transform="rotate(-90 178.7 99.3)">2</text>
<text x="180.3" y="99.3" transform="rotate(-90 180.3 99.3)">4</text>
<text x="182.1" y="101.6">SW1</text>
<text x="189.4" y="99.3" transform="rotate(-90 189.4 99.3)">1</text>
<text x="190.9" y="99.3" transform="rotate(-90 190.9 99.3)">3</text>
<text x="192.8" y="101.6">SW2</text>
<text x="203.1" y="99.3" transform="rotate(-90 203.1 99.3)">2</text>
<text x="205" y="101.6">CR1</text>
<text x="215.3" y="99.3" transform="rotate(-90 215.3 99.3)">2</text>
<text x="217.2" y="101.6">CR2</text>
<text x="75.7" y="102.9">DIO7_A0</text>
<text x="75.7" y="104.4">DIO2_A3</text>
<text x="75.7" y="106">DIO1_A4</text>
<text x="178.7" y="106.8" transform="rotate(-90 178.7 106.8)">1</text>
<text x="180.3" y="106.8" transform="rotate(-90 180.3 106.8)">3</text>
<text x="189.4" y="106.8" transform="rotate(-90 189.4 106.8)">2</text>
<text x="190.9" y="106.8" transform="rotate(-90 190.9 106.8)">4</text>
<text x="203.1" y="106.8" transform="rotate(-90 203.1 106.8)">1</text>
<text x="215.3" y="106.8" transform="rotate(-90 215.3 106.8)">1</text>
<text x="60.2" y="133.3">WMCU_VDD</text>
<text x="83.1" y="133.3">WMCU_VDD</text>
<text x="119.6" y="133.3">WMCU_VDD</text>
<text x="182.4" y="133.3">5V0_BP</text>
<text x="186.4" y="136.6">1</text>
<text x="191.1" y="133.6">P5</text>
<text x="195.7" y="133.3">WMCU_VDD</text>
<text x="203.2" y="136.6">1</text>
<text x="207.9" y="133.6">P1</text>
<text x="86.1" y="139.7">R24</text>
<text x="86.1" y="141.2">2.2k</text>
<text x="122.7" y="139.7">R25</text>
<text x="122.7" y="141.2">0</text>
<text x="186.4" y="138.1">2</text>
<text x="186.4" y="139.7">3</text>
<text x="203.2" y="138.1">2</text>
<text x="203.2" y="139.7">3</text>
<text x="69.6" y="147.1">DIO13_MOSI</text>
<text x="69.6" y="148.6">DIO18_SCLK</text>
<text x="87.3" y="147.3">5</text>
<text x="87.3" y="148.8">6</text>
<text x="89.2" y="145">U3</text>
<text x="105.5" y="147.3">8</text>
<text x="69.6" y="150.2">DIO6_FLASH_CS</text>
<text x="87.3" y="150.3">1</text>
<text x="87.3" y="151.8">3</text>
<text x="87.3" y="153.4">7</text>
<text x="105.5" y="153.4">2</text>
<text x="107.7" y="153.2">DIO12_MISO</text>
<text x="122.9" y="154.2">C55</text>
<text x="122.9" y="155.7">0.1uF</text>
<text x="87.3" y="156.4">4</text>
<text x="87.3" y="157.9">9</text>
<text x="89.2" y="162">MX25R8035FZUIL0</text>
<text x="210" y="183.7">Date:</text>
<text x="231.4" y="183.7">Wednesday, December 20, 2023</text>
</g>
<g font-size="1.4" fill="#878787">
<text x="54.1" y="36.1">R66</text>
<text x="54.1" y="37.6">DNM</text>
<text x="60.2" y="36.1">R67</text>
<text x="60.2" y="37.6">DNM</text>
<text x="171.4" y="46.7">R52</text>
<text x="171.4" y="48.3">DNM</text>
<text x="89.2" y="106.2">R21</text>
<text x="89.2" y="103.1">R19</text>
<text x="89.2" y="104.6">R20</text>
<text x="98.3" y="106.2">DNM</text>
<text x="98.3" y="103.1">DNM</text>
<text x="98.3" y="104.6">DNM</text>
<text x="60.2" y="141.2">R22</text>
<text x="60.2" y="142.7">DNM</text>
<text x="66.3" y="141.2">R23</text>
<text x="66.3" y="142.7">DNM</text>
</g>
<g font-size="1.4" fill="#f00">
<text x="65.2" y="36.8">DIO4</text>
<text x="65.2" y="41.4">DIO3</text>
<text x="144.8" y="41.6">WMCU_SWDCK</text>
<text x="145.2" y="40">WMCU_SWDIO</text>
<text x="145.2" y="55.3">WMCU_RESET</text>
<text x="132.6" y="82.5">WMCU_RXD</text>
<text x="132.6" y="79.5">WMCU_TXD</text>
<text x="112.8" y="103.9">XDS_GPIO1</text>
<text x="112.8" y="105.4">XDS_GPIO2</text>
<text x="112.8" y="106.9">XDS_GPIO3</text>
</g>
<g font-size="1.4" fill="#00c">
<text x="85.3" y="72.1">DIO0_A5</text>
<text x="85.3" y="73.6">DIO1_A4</text>
<text x="85.3" y="75.1">DIO2_A3</text>
<text x="85.3" y="76.6">DIO5_A2</text>
<text x="102.7" y="72.1">DIO13</text>
<text x="102.7" y="73.6">DIO14</text>
<text x="102.7" y="75.1">DIO15</text>
<text x="102.7" y="76.6">DIO18</text>
<text x="85.3" y="81.2">DIO8</text>
<text x="85.3" y="82.7">DIO9</text>
<text x="85.3" y="78.1">DIO6_A1</text>
<text x="85.3" y="79.7">DIO7_A0</text>
<text x="99.6" y="79.7">DIO20_A11</text>
<text x="99.6" y="81.2">DIO21_A10</text>
<text x="100.3" y="82.7">DIO22_A9</text>
<text x="102.7" y="78.1">DIO19</text>
<text x="85.3" y="84.2">DIO10</text>
<text x="85.3" y="85.8">DIO11</text>
<text x="85.3" y="87.3">DIO12</text>
<text x="100.3" y="84.2">DIO23_A8</text>
<text x="100.3" y="85.8">DIO24_A7</text>
<text x="100.3" y="87.3">DIO25_A6</text>
<text x="89.9" y="148.3">SI/SIO0</text>
<text x="89.9" y="149.8">SCLK</text>
<text x="100.8" y="148.3">VCC</text>
<text x="89.9" y="151.3">nCS</text>
<text x="89.9" y="152.8">nWP/SIO2</text>
<text x="89.9" y="154.3">nRST/SIO3</text>
<text x="98.2" y="154.3">SO/SIO1</text>
<text x="89.9" y="157.4">GND</text>
<text x="89.9" y="158.9">EGP</text>
</g>
<g font-size="1.1">
<text x="45.4" y="8.6">1</text>
<text x="95.2" y="8.6">2</text>
<text x="144.9" y="8.6">3</text>
<text x="194.7" y="8.6">4</text>
<text x="244.5" y="8.6">5</text>
<text x="19.4" y="31.8">A</text>
<text x="269.8" y="31.8">A</text>
<text x="19.4" y="75.6">B</text>
<text x="269.8" y="75.6">B</text>
<text x="19.4" y="119.3">C</text>
<text x="269.8" y="119.3">C</text>
<text x="19.4" y="163.1">D</text>
<text x="269.8" y="163.1">D</text>
<text x="45.4" y="185.2">1</text>
<text x="95.2" y="185.2">2</text>
<text x="144.9" y="185.2">3</text>
<text x="194.7" y="185.2">4</text>
<text x="244.5" y="185.2">5</text>
</g>
</svg>
